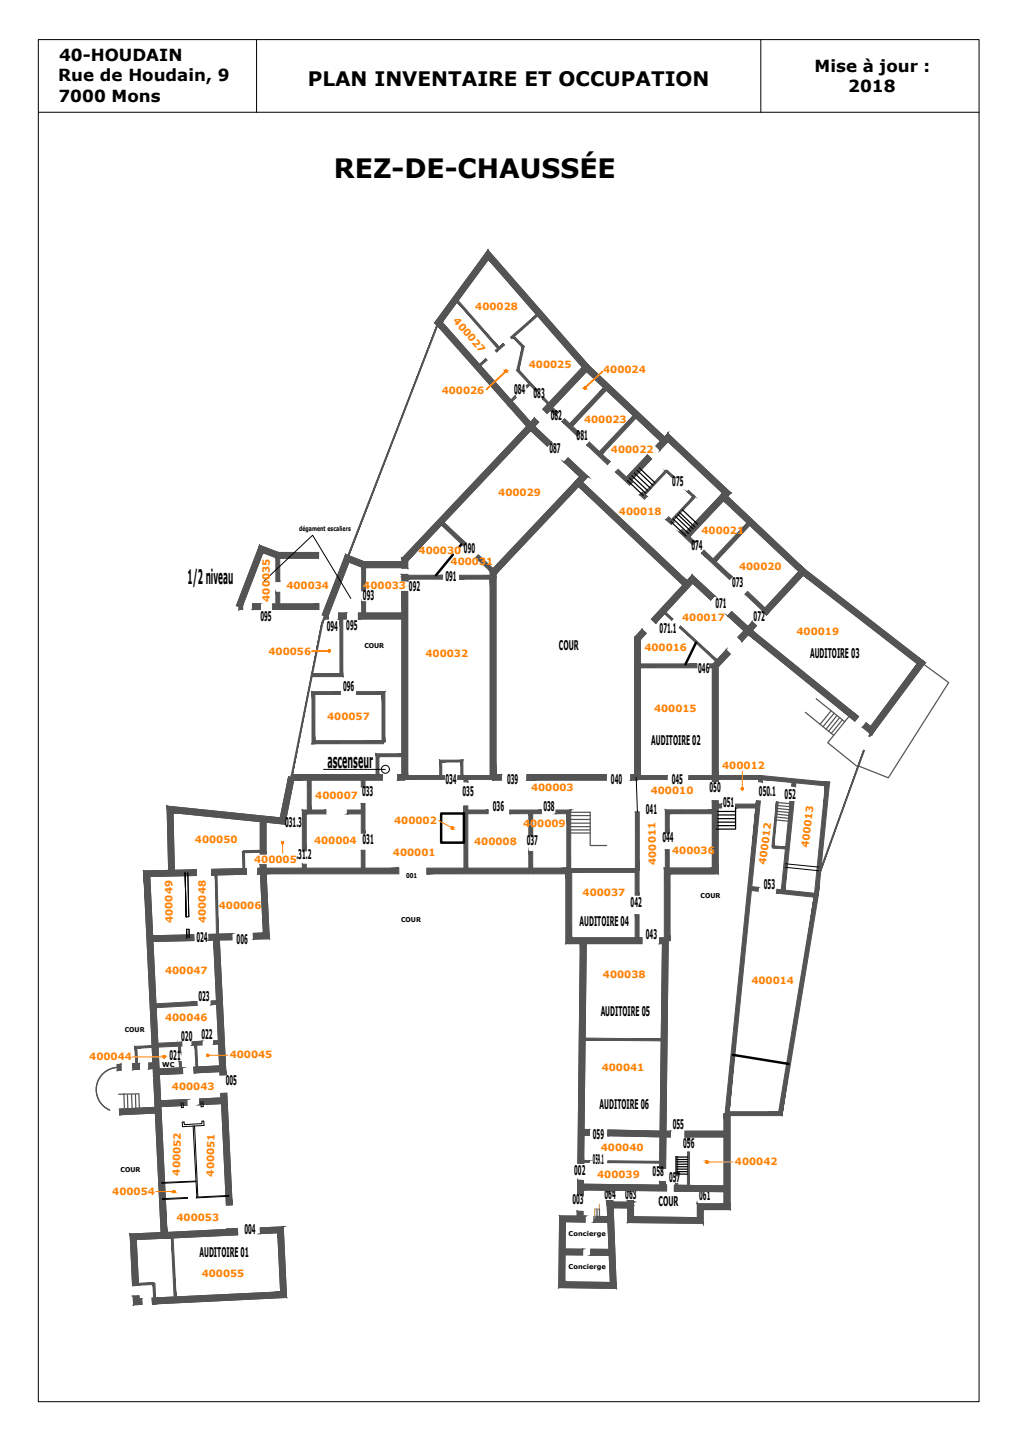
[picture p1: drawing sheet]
<svg xmlns="http://www.w3.org/2000/svg" width="210mm" height="297mm" viewBox="0 0 210 297" stroke-linecap="round" stroke-linejoin="round" font-family="sans-serif">
<!-- layer: MURS -->
<g fill="#545454" stroke="#545454" stroke-width=".21">
<path d="M41.2 227.9l5.1-.3-.1-1.2zM41.1 226.7l5.1-.3-5 1.5z"/>
<path d="M32.6 228.3l6-.3-.1-1.2zM32.5 227.1l6-.3-5.9 1.5z"/>
<path d="M34.4 166.3l.4 13.8h1.2zM34.4 166.3l1.3 1.3 .3 12.5zM34.4 166.3l1.3 1.3 22.1 1.1zM35.7 167.6l22.1 1.1 .9 1.3zM59.5 160.2l-1.7 8.5 .9 1.3zM59.5 160.2l1.1 .3-1.9 9.5z"/>
<path d="M119.7 99.1l-.8 .8 23.2 20.3zM118.9 99.9l23.2 20.3-.8 .9z"/>
<path d="M71.3 114.4l-4.9 12.4 1.1 .5zM71.3 114.4l.7 1.6-4.5 11.3zM71.3 114.4l.7 1.6 3.1-.1zM72 116l3.1-.1-.2 1.2zM75.1 115.9l-.2 1.2 8.5-1.2zM74.9 117.1l8.5-1.2v1.2z"/>
<path d="M89.6 66.5l19.4 21.8 .8-.7zM89.6 66.5h1.6l18.6 21.1zM100.6 51.6l-11 14.9h1.6zM100.6 51.6l.1 1.9-9.5 13zM100.6 51.6l.1 1.9 20.7 21.9zM100.7 53.5l20.7 21.9-.9 .8zM120.5 76.2l16.9 14.4-16-15.2zM120.5 76.2l16.9 14.4-.8 .8z"/>
<path d="M133.5 93.9l-4.6 4.8 .9 .8zM133.5 93.9l.9 .8-4.6 4.8z"/>
<path d="M137.7 89.4l-2.5 2.6 .9 .8zM137.7 89.4v1.7l-1.6 1.7zM137.7 89.4v1.7l13 10.6zM137.7 91.1l13 10.6h-1.7zM149 101.7l-7.1 9.3 8.8-9.3zM149 101.7l-7.1 9.3-.9-.8z"/>
<path d="M41.2 227.9l5.1-.3-.1-1.2zM41.1 226.7l5.1-.3-5 1.5z"/>
<path d="M32.6 228.3l6-.3-.1-1.2zM32.5 227.1l6-.3-5.9 1.5z"/>
<path d="M34.4 166.3l.4 13.8h1.2zM34.4 166.3l1.3 1.3 .3 12.5zM34.4 166.3l1.3 1.3 22.1 1.1zM35.7 167.6l22.1 1.1 .9 1.3zM59.5 160.2l-1.7 8.5 .9 1.3zM59.5 160.2l1.1 .3-1.9 9.5z"/>
<path d="M119.7 99.1l-.8 .8 23.2 20.3zM118.9 99.9l23.2 20.3-.8 .9z"/>
<path d="M71.3 114.4l-4.9 12.4 1.1 .5zM71.3 114.4l.7 1.6-4.5 11.3zM71.3 114.4l.7 1.6 3.1-.1zM72 116l3.1-.1-.2 1.2zM75.1 115.9l-.2 1.2 8.5-1.2zM74.9 117.1l8.5-1.2v1.2z"/>
<path d="M89.6 66.5l19.4 21.8 .8-.7zM89.6 66.5h1.6l18.6 21.1zM100.6 51.6l-11 14.9h1.6zM100.6 51.6l.1 1.9-9.5 13zM100.6 51.6l.1 1.9 20.7 21.9zM100.7 53.5l20.7 21.9-.9 .8zM120.5 76.2l16.9 14.4-16-15.2zM120.5 76.2l16.9 14.4-.8 .8z"/>
<path d="M133.5 93.9l-4.6 4.8 .9 .8zM133.5 93.9l.9 .8-4.6 4.8z"/>
<path d="M137.7 89.4l-2.5 2.6 .9 .8zM137.7 89.4v1.7l-1.6 1.7zM137.7 89.4v1.7l13 10.6zM137.7 91.1l13 10.6h-1.7zM149 101.7l-7.1 9.3 8.8-9.3zM149 101.7l-7.1 9.3-.9-.8z"/>
<path d="M101.1 119.1v41.3h1.2zM101.1 119.1h1.2v41.3z"/>
<path d="M130.9 137.4l1.2 23v-23zM130.9 137.4l1.2 23h-1.2z"/>
<path d="M101.1 119.1v41.3h1.2zM101.1 119.1h1.2v41.3z"/>
<path d="M130.9 137.4l1.2 23v-23zM130.9 137.4l1.2 23h-1.2z"/>
<path d="M137.6 179.1v1.2l9.9-1.2zM137.6 180.3l9.9-1.2v1.2z"/>
<path d="M117.3 180h14.1v-.8zM117.3 179.2h14.1l-14.1 .8z"/>
<path d="M131 167.5v12.1h.8zM131 167.5h.8v12.1z"/>
<path d="M63.4 160.2v7.2h.8zM63.4 160.2h.8v7.2z"/>
<path d="M124.9 79.5l-7.9 8.3 .6 .6zM124.9 79.5l.6 .6-7.9 8.3z"/>
<path d="M131 85.3l-7.7 8.1 .6 .5zM131 85.3l.6 .5-7.7 8.1z"/>
<path d="M154.5 107.4l-7.7 8.1 .6 .5zM154.5 107.4l.5 .6-7.6 8z"/>
<path d="M120 214.1v.4l16.9-.2zM120 214.5l16.9-.2v.4z"/>
<path d="M35.3 254.8l1.1 13.3-.7-13.3zM35.3 254.8l1.1 13.3h-.5z"/>
<path d="M27.9 264.8v.3l3.8-.6zM27.9 265.1l3.8-.6v.5z"/>
<path d="M31.5 264.8l.2 3.6h.4zM31.5 264.8h.4l.2 3.6z"/>
<path d="M40.2 215.2l.2 5.5h.4zM40.2 215.2h.3l.3 5.5z"/>
<path d="M44.4 179.9l.2 13.4h.5zM44.4 179.9h.3l.4 13.4z"/>
<path d="M50 175.7l.1 4h.4zM50 175.7h.4l.1 4z"/>
<path d="M50.2 175.9l4.1-.1v-.4zM50.2 175.5l4.1-.1-4.1 .5z"/>
<path d="M95 157.2v3h.4zM95 157.2l.4-.4v3.4zM91.1 157.2h3.9l.4-.4zM90.7 156.8h4.7l-4.3 .4zM90.7 156.8l.4 3.4v-3zM90.7 156.8l.4 3.4h-.4z"/>
<path d="M93.8 61.8l9.2 10-8.9-10.2zM93.8 61.8l9.2 10-.3 .3z"/>
<path d="M137.3 97l-4.9 5.1 .3 .3zM137.3 97l.3 .2-4.9 5.2z"/>
<path d="M143 102.4l-4.8 5 .3 .3zM143 102.4l.3 .3-4.8 5z"/>
<path d="M159.3 174.9l3 .3 .1-.4zM159.4 174.5l3 .3-3.1 .1z"/>
<path d="M160.1 165.4l-.6 9.3 1-9.3zM160.1 165.4l-.6 9.3h-.3z"/>
<path d="M139.3 244.1v.7h.4zM139.3 244.1h.4v.7z"/>
<path d="M139.3 238.6v4h.4zM139.3 238.6h.4v4z"/>
<path d="M54.3 179.1v1.2l27.9-1.2zM54.3 180.3l27.9-1.2v1.2z"/>
<path d="M88 179.1v1.2l29.3-1.2zM88 180.3l29.3-1.2v1.2z"/>
<path d="M83.5 160v.8l8.1-.8zM83.5 160.8l8.1-.8v.8z"/>
<path d="M94.4 160v.8l7.3-.8zM94.4 160.8l7.3-.8v.8z"/>
<path d="M95.7 166.2v13.5h.8zM95.7 166.2h.8v13.5z"/>
<path d="M95.7 160.4v.9h.8zM95.7 160.4h.8v.9z"/>
<path d="M101.7 159.8v1.2l1.7-1.2zM101.7 161l1.7-1.2v1.2z"/>
<path d="M108.6 159.8v1.2l16.4-1.2zM108.6 161l16.4-1.2v1.2z"/>
<path d="M130 159.8v1.2l1.5-1.2zM130 161l1.5-1.2v1.2z"/>
<path d="M96 167.9h4.7v-.8zM96 167.1h4.7l-4.7 .8z"/>
<path d="M116.9 167.9v11.7h.8zM116.9 167.9l.8-.8v12.5zM114.6 167.9h2.3l.8-.8zM114.6 167.1h3.1l-3.1 .8z"/>
<path d="M105.1 167.9h6.5v-.8zM105.1 167.1h6.5l-6.5 .8z"/>
<path d="M109 175.6v4h.8zM109 175.6h.8v4z"/>
<path d="M109 167.5v4.9h.8zM109 167.5h.8v4.9z"/>
<path d="M74.5 160.4v1.9h.8zM74.5 160.4h.8v1.9z"/>
<path d="M74.5 175.4v4.3h.8zM74.5 175.4h.8v4.3z"/>
<path d="M74.5 165.7v6.2h.8zM74.5 165.7h.8v6.2z"/>
<path d="M71.6 167.9h3.1v-.8zM71.6 167.1h3.1l-3.1 .8z"/>
<path d="M63.1 167.9h4.1v-.8zM62.3 167.1h4.9l-4.1 .8zM62.3 167.1l.8 8.4v-7.6zM62.3 167.1l.8 8.4h-.8z"/>
<path d="M62.3 178.3l.8 1.4v-1.4zM62.3 178.3l.8 1.4h-.8z"/>
<path d="M53.7 169l1.1 7.1v-7.1zM53.7 169l1.1 7.1h-1.1z"/>
<path d="M53.7 178.4l1.1 1.3v-1.3zM53.7 178.4l1.1 1.3h-1.1z"/>
<path d="M53.7 169l1.1 7.1v-7.1zM53.7 169l1.1 7.1h-1.1z"/>
<path d="M53.7 178.4l1.1 1.3v-1.3zM53.7 178.4l1.1 1.3h-1.1z"/>
<path d="M54.3 179.1l-1.1 1.2h1.1zM53.2 179.1h1.1l-1.1 1.2z"/>
<path d="M54.3 179.1l-1.1 1.2h1.1zM53.2 179.1h1.1l-1.1 1.2z"/>
<path d="M53.7 179.7l1.8 13.9-.7-14zM53.7 179.7l1.8 13.9-1.2-1.2zM52.3 193.7l3.2-.1-1.2-1.2zM52.2 192.5l2.1-.1-2 1.3z"/>
<path d="M53.7 179.7l1.8 13.9-.7-14zM53.7 179.7l1.8 13.9-1.2-1.2zM52.3 193.7l3.2-.1-1.2-1.2zM52.2 192.5l2.1-.1-2 1.3z"/>
<path d="M43.1 193.9l4.7-.1v-1.2zM43.1 192.7l4.7-.1-4.7 1.3z"/>
<path d="M30.6 194.2l9.4-.2-.1-1.2zM30.6 193l9.3-.2-9.3 1.4z"/>
<path d="M43.1 193.9l4.7-.1v-1.2zM43.1 192.7l4.7-.1-4.7 1.3z"/>
<path d="M30.6 194.2l9.4-.2-.1-1.2zM30.6 193l9.3-.2-9.3 1.4z"/>
<path d="M31.6 207.1v.8l9-1.3zM31.6 207.9l9-1.3 .1 .8z"/>
<path d="M43.5 206.5v.8l1.7-.9zM43.5 207.3l1.7-.9v.7z"/>
<path d="M131 188.7v5.4h.8zM131 188.7h.8v5.4z"/>
<path d="M131 179.6v5.1h.8zM131 179.6h.8v5.1z"/>
<path d="M136 194.6h1.6v-1.1zM136 193.5h1.6l-1.6 1.1z"/>
<path d="M136 194.6h1.6v-1.1zM136 193.5h1.6l-1.6 1.1z"/>
<path d="M117.3 194.6h15.1v-1.1zM117.3 193.5h15.1l-15.1 1.1z"/>
<path d="M137.2 175.3v4.4h.8zM137.2 175.3h.8v4.4z"/>
<path d="M137.2 167v4.9h.8zM137.2 167l.8 .9v4zM137.2 167l.8 .9 9.5-.9zM138 167.9l9.5-.9v.9z"/>
<path d="M131.5 160v.8l6.1-.8zM131.5 160.8l6.1-.8v.8z"/>
<path d="M142 160v.8l14.9-.8zM142 160.8l14.9-.8v.8z"/>
<path d="M146.9 137.4v23.8h1.2zM146.9 137.4h1.2v23.8z"/>
<path d="M146.9 165.2v14.5h1.2zM146.9 165.2h1.2v14.5z"/>
<path d="M146.9 137.4v23.8h1.2zM146.9 137.4h1.2v23.8z"/>
<path d="M147.5 165.9v.8l1.3-.8zM147.5 166.7l1.3-.8v.8z"/>
<path d="M151.7 165.9v.8l4.5-.8zM151.7 166.7l4.5-.8v.8z"/>
<path d="M156.9 160l-.1 .8 14.3 .6zM156.8 160.8l14.3 .6-.9 .7zM170.2 162.1l-1.5 22.6 2.4-23.3zM170.2 162.1l-1.5 22.6-.8-.1zM167.9 184.6l-6.7 45.5 7.5-45.4zM167.9 184.6l-6.7 45.5-.6-.8zM149.5 230.1h11.7l-.6-.8zM149.5 230.1l.9-.8h10.2zM156 165.1l-6.5 65 .9-.8zM156 165.1l.8 .1-6.4 64.1z"/>
<path d="M156.5 160.3l-.1 .9 .8 .1zM156.5 160.3l.8 .1-.1 .9z"/>
<path d="M162.9 165.3l-1.8 18.6 .7 .1zM162.9 165.3l.8 .1-1.9 18.6z"/>
<path d="M163.4 161l-.2 1.2h.8zM163.4 161l.8 .1-.2 1.1z"/>
<path d="M154.6 182.8l-.1 .8 1.9-.6zM154.5 183.6l1.9-.6-.1 .9z"/>
<path d="M160.2 183.4l-.1 .8 8.4 .1zM160.1 184.2l8.4 .1-.1 .8z"/>
<path d="M137.3 97.2l1.6 1.1-1.3-1.3zM137.3 97.2l1.6 1.1-.3 .3z"/>
<path d="M142 101.1l-.3 .3 1.5 1zM141.7 101.4l1.5 1-.2 .3z"/>
<path d="M137.9 106.6l-.6 .6 1.6 .5zM137.3 107.2l1.6 .5-.5 .5z"/>
<path d="M132.4 101.5l-.5 .6 1.5 .3zM131.9 102.1l1.5 .3-.5 .6z"/>
<path d="M101.1 117.9v1.2h1.2zM101.1 117.9l1.2 .5v.7zM119.5 98.3l-18.4 19.6 1.2 .5zM119.5 98.3h1.7l-18.9 20.1zM116.3 95.3l3.2 3h1.7zM117.1 94.4l4.1 3.9-4.9-3z"/>
<path d="M101.1 117.9v1.2h1.2zM101.1 117.9l1.2 .5v.7zM119.5 98.3l-18.4 19.6 1.2 .5zM119.5 98.3h1.7l-18.9 20.1zM116.3 95.3l3.2 3h1.7zM117.1 94.4l4.1 3.9-4.9-3z"/>
<path d="M130.9 131.4v6h1.2zM130.9 131.4l1.2 .5v5.5zM132.4 129.8l-1.5 1.6 1.2 .5zM132.4 129.8l.9 .8-1.2 1.3z"/>
<path d="M142.7 118.6l-8.4 9.1 .9 .9zM142.7 118.6l.1 1.7-7.6 8.3zM142.7 118.6l.1 1.7 4.5 2.6zM142.8 120.3l4.5 2.6-.8 .9z"/>
<path d="M150.9 126.2l-.8 .8 5 3zM150.1 127l5 3-1.7 .1zM153.4 130.1l-.4 2.2 2.1-2.3zM153.4 130.1l-.4 2.2-.9-.9z"/>
<path d="M149.7 134.1l-1.8 3.7 2.7-2.9zM149.7 134.1l-1.8 3.7-.8-.9z"/>
<path d="M130.9 131.4v6h1.2zM130.9 131.4l1.2 .5v5.5zM132.4 129.8l-1.5 1.6 1.2 .5zM132.4 129.8l.9 .8-1.2 1.3z"/>
<path d="M142.7 118.6l-8.4 9.1 .9 .9zM142.7 118.6l.1 1.7-7.6 8.3zM142.7 118.6l.1 1.7 4.5 2.6zM142.8 120.3l4.5 2.6-.8 .9z"/>
<path d="M150.9 126.2l-.8 .8 5 3zM150.1 127l5 3-1.7 .1zM153.4 130.1l-.4 2.2 2.1-2.3zM153.4 130.1l-.4 2.2-.9-.9z"/>
<path d="M149.7 134.1l-1.8 3.7 2.7-2.9zM149.7 134.1l-1.8 3.7-.8-.9z"/>
<path d="M165.1 117.5l-7.1 9.4 8-8.6zM165.1 117.5l-7.1 9.4-.8-.9z"/>
<path d="M155.1 128.3l-.4 2.2 1.3-1.4zM155.1 128.3l-.4 2.2-.9-.8z"/>
<path d="M165.1 117.5l-7.1 9.4 8-8.6zM165.1 117.5l-7.1 9.4-.8-.9z"/>
<path d="M155.1 128.3l-.4 2.2 1.3-1.4zM155.1 128.3l-.4 2.2-.9-.8z"/>
<path d="M154.2 122l-.6 .6 4.6 3.2zM153.6 122.6l4.6 3.2-.6 .6z"/>
<path d="M140.6 109.2l-.5 .6 3.3 2zM140.1 109.8l3.3 2-.6 .6z"/>
<path d="M145.1 113.5l-.5 .6 6.4 4.9zM144.6 114.1l6.4 4.9-.6 .5z"/>
<path d="M126.9 97.4l3.5 2.1-2.9-2.7zM126.9 97.4l3.5 2.1-.6 .6z"/>
<path d="M121.5 91.2l-.5 .6 4.8 3.5zM121 91.8l4.8 3.5-.5 .5z"/>
<path d="M113.5 83.6l-.6 .6 2.1 .8zM112.9 84.2l2.1 .8-.5 .6z"/>
<path d="M116.4 86.4l-.5 .6 3.7 2.4zM115.9 87l3.7 2.4-.6 .6z"/>
<path d="M120.5 75.4l-7.7 9.9 8.6-9.1zM120.5 75.4l-7.7 9.9-.9-.9z"/>
<path d="M110.2 86.2l-.4 2.2 1.3-1.3zM110.2 86.2l-.4 2.2-.8-.9z"/>
<path d="M120.5 75.4l-7.7 9.9 8.6-9.1zM120.5 75.4l-7.7 9.9-.9-.9z"/>
<path d="M110.2 86.2l-.4 2.2 1.3-1.3zM110.2 86.2l-.4 2.2-.8-.9z"/>
<path d="M104.8 83l.3 .3 1.1-1.6zM106.2 81.7l.3 .3-1.4 1.3z"/>
<path d="M108.5 79.6l.2 .3 .5-.9zM109.2 79l.2 .3-.7 .6z"/>
<path d="M98.4 75.6l.2 .3 1.5-1.9zM100.1 74l.3 .3-1.8 1.6z"/>
<path d="M102.1 72.3l.3 .3 1.3-1.7zM103.7 70.9l.3 .3-1.6 1.4z"/>
<path d="M105.3 69.6l.2 .3 5.6-5.4zM105.5 69.9l5.6-5.4 .2 .3z"/>
<path d="M111.8 82.2l1.5 1.6 .3-.3zM111.8 82.2l.3-.2 1.5 1.5z"/>
<path d="M106.5 76.4l4 4.4 .3-.3zM106.5 76.4l.5-.1 3.8 4.2zM107.6 71.6l-1.1 4.8 .5-.1zM107.6 71.6l.5-.1-1.1 4.8zM105.6 69.5l2 2.1 .5-.1zM105.6 69.5l.3-.2 2.2 2.2z"/>
<path d="M91.1 107.4l-.5 .5 5.5 4.2zM90.6 107.9l5.5 4.2-.5 .5z"/>
<path d="M98.6 114.4l-.5 .6 3.9 2.6zM98.1 115l3.9 2.6-.6 .6z"/>
<path d="M83.5 118.7v.8l7.8-.8zM83.5 119.5l7.8-.8v.8z"/>
<path d="M94.8 118.7v.8l6.9-.8zM94.8 119.5l6.9-.8v.8z"/>
<path d="M82.9 119.1l1.2 .7v-.7zM82.9 119.1l1.2 .7h-1.2z"/>
<path d="M82.9 122l1.2 38.4v-38.4zM82.9 122l1.2 38.4h-1.2z"/>
<path d="M82.9 119.1l1.2 .7v-.7zM82.9 119.1l1.2 .7h-1.2z"/>
<path d="M82.9 122l1.2 38.4v-38.4zM82.9 122l1.2 38.4h-1.2z"/>
<path d="M109.4 88.8l3.4 3.2 .9-.8zM109.4 87.1l4.3 4.1-4.3-2.4zM109.4 87.1l-25.3 28.6 25.3-26.9zM109.4 87.1l-25.3 28.6-1.2-.5zM82.9 115.2l1.2 2v-1.5zM82.9 115.2l1.2 2h-1.2z"/>
<path d="M82.9 118.5l1.2 .6v-.6zM82.9 118.5l1.2 .6h-1.2z"/>
<path d="M109.4 88.8l3.4 3.2 .9-.8zM109.4 87.1l4.3 4.1-4.3-2.4zM109.4 87.1l-25.3 28.6 25.3-26.9zM109.4 87.1l-25.3 28.6-1.2-.5zM82.9 115.2l1.2 2v-1.5zM82.9 115.2l1.2 2h-1.2z"/>
<path d="M82.9 118.5l1.2 .6v-.6zM82.9 118.5l1.2 .6h-1.2z"/>
<path d="M74.6 124.1v2.9h.8zM74.6 124.1h.8v2.9z"/>
<path d="M74.6 116.5v5.4h.8zM74.6 116.5h.8v5.4z"/>
<path d="M73.9 127.7h9.6v-1.3zM73.9 126.4h9.6l-9.6 1.3z"/>
<path d="M73.9 127.7h9.6v-1.3zM73.9 126.4h9.6l-9.6 1.3z"/>
<path d="M131.5 136.9v.9l12.2-.9zM131.5 137.8l12.2-.9v.9z"/>
<path d="M146.3 136.9v.9l1.2-.9zM146.3 137.8l1.2-.9v.9z"/>
<path d="M140.1 129.4l7.8 7.3 .3-.3zM140.3 129.1l7.9 7.3-8.1-7z"/>
<path d="M136.6 126.2l1.9 1.8 .3-.3zM136.8 125.9l2 1.8-2.2-1.5z"/>
<path d="M119.8 233v1.2l1.7-1.2zM119.8 234.2l1.7-1.2v1.2z"/>
<path d="M119.8 233v1.2l1.7-1.2zM119.8 234.2l1.7-1.2v1.2z"/>
<path d="M119.7 194.1l.6 45.9 .6-45.9zM119.7 194.1l.6 45.9-1.1-.1z"/>
<path d="M119.7 194.1l.6 45.9 .6-45.9zM119.7 194.1l.6 45.9-1.1-.1z"/>
<path d="M119.1 243.5l1.2 2.9v-2.9zM119.1 243.5l1.2 2.9-1.2-.1z"/>
<path d="M119 249.9l1.2 1.6v-1.6zM119 249.9l1.2 1.6h-1.2z"/>
<path d="M119.1 243.5l1.2 2.9v-2.9zM119.1 243.5l1.2 2.9-1.2-.1z"/>
<path d="M119 249.9l1.2 1.6v-1.6zM119 249.9l1.2 1.6h-1.2z"/>
<path d="M125.1 244.9l1.2 .9v-.9zM125.1 244.9l1.2 .9-1.2 .1z"/>
<path d="M125.2 247.7l1.2 .8v-.8zM125.2 247.7l1.2 .8-1.2 .1z"/>
<path d="M129.4 244.9l1.2 .9v-.9zM129.4 244.9l1.2 .9h-1.2z"/>
<path d="M129.4 247.7l1.2 .9v-.9zM129.4 247.7l1.2 .9h-1.2z"/>
<path d="M125.1 244.9l1.2 .9v-.9zM125.1 244.9l1.2 .9-1.2 .1z"/>
<path d="M125.2 247.7l1.2 .8v-.8zM125.2 247.7l1.2 .8-1.2 .1z"/>
<path d="M129.4 244.9l1.2 .9v-.9zM129.4 244.9l1.2 .9h-1.2z"/>
<path d="M129.4 247.7l1.2 .9v-.9zM129.4 247.7l1.2 .9h-1.2z"/>
<path d="M136.6 194.1l.6 46.9 .6-46.9zM136.6 194.1l.6 46.9h-1.2z"/>
<path d="M136 243.8l1.2 1.3v-1.3zM136 243.8l1.2 1.3h-1.2z"/>
<path d="M136.6 194.1l.6 46.9 .6-46.9zM136.6 194.1l.6 46.9h-1.2z"/>
<path d="M136 243.8l1.2 1.3v-1.3zM136 243.8l1.2 1.3h-1.2z"/>
<path d="M125.3 233.1v1.2l11.5-1zM125.3 234.3l11.5-1v1.2zM136.8 233.3v1.2l1.4-1.2zM136.8 234.5l1.4-1.2v1.2z"/>
<path d="M141.3 233.3v1.2l8.6-1.2zM141.3 234.5l8.6-1.2v1.2z"/>
<path d="M125.3 233.1v1.2l11.5-1zM125.3 234.3l11.5-1v1.2zM136.8 233.3v1.2l1.4-1.2zM136.8 234.5l1.4-1.2v1.2z"/>
<path d="M141.3 233.3v1.2l8.6-1.2zM141.3 234.5l8.6-1.2v1.2z"/>
<path d="M141.8 233.9l.4 1.4v-1.4zM141.8 233.9l.4 1.4-.4-.1z"/>
<path d="M141.8 237.6l.3 7.6 .1-7.6zM141.8 237.6l.3 7.6-.4-.1z"/>
<path d="M33.9 255.4l15.1-.7v-1.2zM33.8 254.3l15.2-.8-15.1 1.9z"/>
<path d="M33.9 255.4l15.1-.7v-1.2zM33.8 254.3l15.2-.8-15.1 1.9z"/>
<path d="M40 221.3l6-.3-.1-1.2zM39.9 220.1l6-.3-5.9 1.5z"/>
<path d="M32.2 221.7l5.5-.3-.1-1.1zM32.2 220.5l5.4-.2-5.4 1.4z"/>
<path d="M40 221.3l6-.3-.1-1.2zM39.9 220.1l6-.3-5.9 1.5z"/>
<path d="M32.2 221.7l5.5-.3-.1-1.1zM32.2 220.5l5.4-.2-5.4 1.4z"/>
<path d="M44.1 215.4h1.4v-.8zM44 214.7l1.5-.1-1.4 .8z"/>
<path d="M39.6 215.6h2.1l-.1-.8zM39.6 214.9l2-.1-2 .8z"/>
<path d="M32 216l5.5-.2v-.8zM31.9 215.2l5.6-.2-5.5 1z"/>
<path d="M36.9 218.9l.1 1.7h.5zM36.9 218.9h.5l.1 1.7z"/>
<path d="M36.8 215.4l.1 1.7h.4zM36.8 215.4h.4l.1 1.7z"/>
<path d="M90.3 66.5l-18.6 48.7 18.8-48.7zM90.3 66.5l-18.6 48.7-.2-.1z"/>
<path d="M66.9 127l-.3 1.5 .5-1.4zM66.9 127l-.3 1.5-.2-.1zM66.4 128.4l-6.2 32 6.4-31.9zM66.4 128.4l-6.2 32h-.2z"/>
<path d="M70.1 127.1l.6 12.5v-12.5zM70.1 127.1l.6 12.5-.6-.7zM64.2 139.6h6.5l-.6-.7zM64.2 138.9h5.9l-5.9 .7z"/>
<path d="M77.5 155.5v4.6h.6zM77.5 155.5l.6 .6v4zM77.5 155.5l.6 .6 5.1-.6zM78.1 156.1l5.1-.6v.6z"/>
<path d="M60.1 159.8v1.2l18.8-1.2zM60.1 161l18.8-1.2v1.2z"/>
<path d="M82 159.8v1.2l1.5-1.2zM82 161l1.5-1.2v1.2z"/>
<path d="M64.3 153.4h14.8v-.6zM64.9 152.8h14.2l-14.8 .6zM64.3 142.7v10.7l.6-.6zM64.3 142.7l.6 .6v9.5zM64.3 142.7l.6 .6 5.3-.6zM64.9 143.3l5.3-.6v.6z"/>
<path d="M73.5 142.7v.6l5.9-.6zM73.5 143.3l5.9-.6-.6 .6zM79.4 142.7l-.6 .6 .6 9.8zM78.8 143.3l.6 9.8h-.6z"/>
<path d="M69.8 127.7h1.6v-1.3zM69.8 126.4h1.6l-1.6 1.3z"/>
<path d="M67.7 126.4l-.7 1.3h.7zM67 126.4h.7l-.7 1.3z"/>
<path d="M69.8 127.7h1.6v-1.3zM69.8 126.4h1.6l-1.6 1.3z"/>
<path d="M67.7 126.4l-.7 1.3h.7zM67 126.4h.7l-.7 1.3z"/>
<path d="M137 179.1v15h1.2zM137 179.1l1.2 1.2v13.8zM137 179.1l1.2 1.2 8.7-1.2zM138.2 180.3l8.7-1.2 1.2 1.2zM146.9 165.2v13.9l1.2 1.2zM146.9 165.2h1.2v15.1z"/>
<path d="M116.7 194.6h15.7v-1.1zM116.7 194.6l1.2-1.1h14.5zM116.7 179.7v14.9l1.2-1.1zM116.7 179.7h1.2v13.8z"/>
<path d="M43.6 180.5l7.2-.2v-1.1zM43.6 179.3l7.2-.1-7.2 1.3z"/>
<path d="M43.6 180.5l7.2-.2v-1.1zM43.6 179.3l7.2-.1-7.2 1.3z"/>
<path d="M24.9 219.5l-.7 1.3h.8zM24.2 219.6l.7-.1-.7 1.3z"/>
<path d="M24.9 219.5l-.7 1.3h.8zM24.2 219.6l.7-.1-.7 1.3z"/>
<path d="M24.7 230l7.9-.4v-1.2zM24.6 228.8l8-.4-7.9 1.6z"/>
<path d="M24.7 230l7.9-.4v-1.2zM24.6 228.8l8-.4-7.9 1.6z"/>
<path d="M30.7 220.5l1.5-.1v-1.2zM30.7 219.3l1.5-.1-1.5 1.3z"/>
<path d="M27.4 220.6h1.4l-.1-1.2zM27.3 219.4h1.4l-1.3 1.2z"/>
<path d="M30.7 220.5l1.5-.1v-1.2zM30.7 219.3l1.5-.1-1.5 1.3z"/>
<path d="M27.4 220.6h1.4l-.1-1.2zM27.3 219.4h1.4l-1.3 1.2z"/>
<path d="M27.8 215.9l.2 4.1h.4zM27.8 215.9l.4 .3 .2 3.8zM27.8 215.9l.4 .3 3.8-.6zM28.2 216.2l3.8-.6v.4z"/>
<path d="M44 193.3l2.6 28.4-1.4-28.4zM44 193.3l2.6 28.4h-1.2z"/>
<path d="M45.6 225.6l2.3 22.9-1.1-23zM45.6 225.6l2.3 22.9-1.2 .1z"/>
<path d="M46.9 253.5l1.2 .6v-.7zM46.9 253.5l1.2 .6-1.2 .1z"/>
<path d="M44 193.3l2.6 28.4-1.4-28.4zM44 193.3l2.6 28.4h-1.2z"/>
<path d="M45.6 225.6l2.3 22.9-1.1-23zM45.6 225.6l2.3 22.9-1.2 .1z"/>
<path d="M46.9 253.5l1.2 .6v-.7zM46.9 253.5l1.2 .6-1.2 .1z"/>
<path d="M30.9 180.8l9.6-.2v-1.2zM29.6 179.7l10.9-.3-9.6 1.4zM29.6 179.7l4.9 75.7-3.6-74.6zM29.6 179.7l4.9 75.7-1.3-1.1zM28.1 255.7l6.4-.3-1.3-1.1zM26.8 254.6l6.4-.3-5.1 1.4zM26.8 254.6l1.8 10.5-.5-9.4zM26.8 254.6l1.8 10.5-1.3 .1z"/>
<path d="M30.9 180.8l9.6-.2v-1.2zM29.6 179.7l10.9-.3-9.6 1.4zM29.6 179.7l4.9 75.7-3.6-74.6zM29.6 179.7l4.9 75.7-1.3-1.1zM28.1 255.7l6.4-.3-1.3-1.1zM26.8 254.6l6.4-.3-5.1 1.4zM26.8 254.6l1.8 10.5-.5-9.4zM26.8 254.6l1.8 10.5-1.3 .1z"/>
<path d="M27.5 267.4l1.2 .5-.1-.6zM27.5 267.4l1.2 .5-1.2 1.3zM28.7 267.9l-1.2 1.3 1.7-1.3zM27.5 269.2l1.7-1.3 .1 1.2z"/>
<path d="M31.4 267.8v1.2l26.5-2.5zM31.4 269l26.5-2.5 1.2 1.1zM57.3 254.3l.6 12.2 1.2 1.1zM58.4 253.1l.7 14.5-1.8-13.3zM53.7 254.5l3.6-.2 1.1-1.2zM53.7 253.3l4.7-.2-4.7 1.4z"/>
<path d="M27.5 267.4l1.2 .5-.1-.6zM27.5 267.4l1.2 .5-1.2 1.3zM28.7 267.9l-1.2 1.3 1.7-1.3zM27.5 269.2l1.7-1.3 .1 1.2z"/>
<path d="M31.4 267.8v1.2l26.5-2.5zM31.4 269l26.5-2.5 1.2 1.1zM57.3 254.3l.6 12.2 1.2 1.1zM58.4 253.1l.7 14.5-1.8-13.3zM53.7 254.5l3.6-.2 1.1-1.2zM53.7 253.3l4.7-.2-4.7 1.4z"/>
<path d="M149.3 229.7l1.2 19.8v-19.8zM149.3 229.7l1.2 19.8-1.2-1.2zM145 249.5h5.5l-1.2-1.2zM143.8 248.3h5.5l-4.3 1.2zM143.8 248.3l1.2 4v-2.8zM143.8 248.3l1.2 4-1.2-1.1zM129.4 252.2l15.6 .1-1.2-1.1zM129.4 252.2l1.2-1.2 13.2 .2zM129.4 249.2v3l1.2-1.2zM129.4 249.2l1.2-1.2v3zM126.4 249.1l3 .1 1.2-1.2zM125.2 247.9l5.4 .1-4.2 1.1zM125.2 247.9l1.9 17.9-.7-16.7zM125.2 247.9l1.9 17.9-1.3-1.3zM115.2 265.6l11.9 .2-1.3-1.3zM115.2 265.6l1.2-1.2 9.4 .1zM115.4 250.8l-.2 14.8 1.2-1.2zM115.4 250.8l1.2 1.2-.2 12.4zM115.4 250.8l1.2 1.2 4-1.1zM116.6 252l4-1.1v1.2z"/>
<path d="M122.5 250.9v1.2l3.4-1.1zM122.5 252.1l3.4-1.1v1.1z"/>
<path d="M149.3 229.7l1.2 19.8v-19.8zM149.3 229.7l1.2 19.8-1.2-1.2zM145 249.5h5.5l-1.2-1.2zM143.8 248.3h5.5l-4.3 1.2zM143.8 248.3l1.2 4v-2.8zM143.8 248.3l1.2 4-1.2-1.1zM129.4 252.2l15.6 .1-1.2-1.1zM129.4 252.2l1.2-1.2 13.2 .2zM129.4 249.2v3l1.2-1.2zM129.4 249.2l1.2-1.2v3zM126.4 249.1l3 .1 1.2-1.2zM125.2 247.9l5.4 .1-4.2 1.1zM125.2 247.9l1.9 17.9-.7-16.7zM125.2 247.9l1.9 17.9-1.3-1.3zM115.2 265.6l11.9 .2-1.3-1.3zM115.2 265.6l1.2-1.2 9.4 .1zM115.4 250.8l-.2 14.8 1.2-1.2zM115.4 250.8l1.2 1.2-.2 12.4zM115.4 250.8l1.2 1.2 4-1.1zM116.6 252l4-1.1v1.2z"/>
<path d="M122.5 250.9v1.2l3.4-1.1zM122.5 252.1l3.4-1.1v1.1z"/>
<path d="M115.9 257.6v1.2l4.2-1.1zM115.9 258.8l4.2-1.1v1.2z"/>
<path d="M121.8 257.7v1.2l4.4-1.2zM121.8 258.9l4.4-1.2v1.3z"/>
<path d="M115.9 257.6v1.2l4.2-1.1zM115.9 258.8l4.2-1.1v1.2z"/>
<path d="M121.8 257.7v1.2l4.4-1.2zM121.8 258.9l4.4-1.2v1.3z"/>
<path d="M119.7 244.3v1.1l17.7-.9zM119.7 245.4l17.7-.9v1.2z"/>
<path d="M139.1 244.5v1.2l10.8-1.1zM139.1 245.7l10.8-1.1v1.2z"/>
<path d="M119.7 244.3v1.1l17.7-.9zM119.7 245.4l17.7-.9v1.2z"/>
<path d="M139.1 244.5v1.2l10.8-1.1zM139.1 245.7l10.8-1.1v1.2z"/>
<path d="M154.6 129.6l-.7 1 23.1 17.2zM153.9 130.6l23.1 17.2-.7 1z"/>
<path d="M178.6 149.1l-.7 .9 1.6-.1zM177.9 150l1.6-.1 .2 1.7zM189.1 136.9l-9.6 13 .2 1.7zM189.1 136.9l1.7-.2-11.1 14.9zM165.2 118.3l23.9 18.6 1.7-.2zM165.9 117.4l24.9 19.3-25.6-18.4zM148.7 102.9l16.5 15.4 .7-.9zM149.6 102l16.3 15.4-17.2-14.5z"/>
<path d="M154.6 129.6l-.7 1 23.1 17.2zM153.9 130.6l23.1 17.2-.7 1z"/>
<path d="M178.6 149.1l-.7 .9 1.6-.1zM177.9 150l1.6-.1 .2 1.7zM189.1 136.9l-9.6 13 .2 1.7zM189.1 136.9l1.7-.2-11.1 14.9zM165.2 118.3l23.9 18.6 1.7-.2zM165.9 117.4l24.9 19.3-25.6-18.4zM148.7 102.9l16.5 15.4 .7-.9zM149.6 102l16.3 15.4-17.2-14.5z"/>
<path d="M179.6 150.7l-.3 1.2 .4-1.2zM179.6 150.7l-.3 1.2-.2-.1z"/>
<path d="M178.1 154.7l-9.5 26.7 9.7-26.6zM178.1 154.7l-9.5 26.7-.2-.1z"/>
<path d="M119.7 239.4v.4l1.8-.4zM119.7 239.8l1.8-.4v.4z"/>
<path d="M125.3 239.4v.4l11.3-.2zM125.3 239.8l11.3-.2v.3z"/>
<path d="M53.5 112.5l-4.7 12.4 1.1 .4zM53.5 112.5l.7 1.5-4.3 11.3zM53.5 112.5l.7 1.5h3.2zM54.2 114h3.2l-.2 1.1zM57.4 114l-.2 1.1 8.5-1.1zM57.2 115.1l8.5-1.1v1.1z"/>
<path d="M53.5 112.5l-4.7 12.4 1.1 .4zM53.5 112.5l.7 1.5-4.3 11.3zM53.5 112.5l.7 1.5h3.2zM54.2 114h3.2l-.2 1.1zM57.4 114l-.2 1.1 8.5-1.1zM57.2 115.1l8.5-1.1v1.1z"/>
<path d="M56.9 122.2v2.9h.8zM56.9 122.2h.8v2.9z"/>
<path d="M56.9 114.6v5.4h.8zM56.9 114.6h.8v5.4z"/>
<path d="M56.2 125.7h9.6v-1.2zM56.2 124.5h9.6l-9.6 1.2z"/>
<path d="M52.1 125.7h1.6v-1.2zM52.1 124.5h1.6l-1.6 1.2z"/>
<path d="M50 124.5l-.7 1.2h.7zM49.3 124.5h.7l-.7 1.2z"/>
<path d="M52.1 125.7h1.6v-1.2zM52.1 124.5h1.6l-1.6 1.2z"/>
<path d="M50 124.5l-.7 1.2h.7zM49.3 124.5h.7l-.7 1.2z"/>
</g>
<g fill="none" stroke="#545454" stroke-width=".25">
<path d="M190 136.7l5.6 4.1-12.4 19.6-6.2-2.4M166.1 146.9l5.8 4.8M168.3 144.1l5.9 4.8M171.4 146.6l-2.3 2.8M172 147.1l-2.3 2.8M172.6 147.6l-2.3 2.8M173.1 148l-2.3 2.8M173.7 148.5l-2.3 2.8M175.5 147.2l-4.8 6 5.9 4.8M117.3 167.6h4.4v6.8h3.4M117.3 168.2h4.4M117.3 169h4.4"/>
<path d="M117.3 169.8h4.4M117.3 170.5h4.4M117.3 171.2h4.4M117.3 171.8h4.4M159.9 169.1l2.9 .3M160 168.5l2.8 .3M160 167.9l2.9 .3M160.1 167.3l2.9 .3M160.2 166.8l2.8 .2M160.2 166.2l2.9 .2M160.3 165.5l2.8 .3M24.2 220.2a4.6 4.6 0 0 0-4.3 3.7 4.6 4.6 0 0 0 2.7 5.1"/>
<path d="M25.6 225.6v2.9M26.3 225.8l.1 3M27.1 225.8l.1 2.9M27.9 225.8l.1 2.9M28.6 225.6l-4.1 .1M28.6 225.7l.1 3M123.1 249.5v1.5M123.6 249.4v2"/>
</g>
<g fill="none" stroke="#000" stroke-width=".25">
<path d="M129.4 99.1l3.2 3.1M129.8 98.6l3.3 3.1M130.3 98.1l3.2 3.1M130.8 97.6l3.3 3.1M131.3 97l3.3 3.1M131.8 96.5l3.3 3.1M138.3 107.6l3.2 3M138.8 107.1l3.2 3M139.3 106.6l3.1 3M139.7 106.1l3.2 3M140.1 105.7l3.2 3M140.7 105.1l3.1 3"/>
<path d="M147.9 170.3h3.8M147.9 169.6h3.8M147.9 168.9h3.8M147.9 168.1h3.8M147.9 167.4h3.8M151.7 166.6v4.4h-4M139.5 238.7h2.3M139.5 239.2h2.3M139.5 239.6h2.3M139.5 240.2h2.3M139.5 240.7h2.3M139.5 241.2h2.3"/>
<path d="M139.5 241.7h2.3M139.5 242.2h2.3"/>
</g>
<path d="M123.6 248.4v1h-1v1.8" fill="none" stroke="#b8a15c" stroke-width=".25"/>
<!-- layer: Annotations_Inventaire -->
<g fill="none" stroke="#000" stroke-width=".21">
<path d="M54.5 119.8l10-9.4 7.8 13M66.7 158.7h12.7M131.2 160.4l.2 7.1M162 178.9l6.8 .7M162 178.2l6.8 .7M38.2 180l.2 9.1h.5l-.2-9.1M39 193.4v-1.7h-.5v1.8M37.3 227.5l.1 1h.4l-.1-1M37.6 231.5l.4-.1v.6l3.6-.2v-.5h.4l.1 .9-4.5 .2zM39.8 232.3l.8 14.6 6.6-.3M40.1 232.3l.7 14.6M41.4 227.2l.1 1.1h.4v-1.1"/>
<path d="M33.5 247.3l5.1-.3v.2l-5.1 .2M40.4 243.8l-7.1 .3M40.4 243.6l-7.1 .3M47.1 246.8l-6.6 .3 .1-.2"/>
<circle cx="79.5" cy="158.7" r=".83"/>
</g>
<path d="M93.4 114.4l-3.5 4.3M95.1 112.3l-.3 .4M143.5 132.6l-2.2 4.4M91 167.8h4.7v6h-4.7zM151.1 217.6l11.5 1.9" fill="none" stroke="#000" stroke-width=".51"/>
<path d="M104.3 76.6l-4 3.7M124.2 76.7l-3.6 3.3M67.9 134.3h-3.6" fill="none" stroke="#ff7f00" stroke-width=".38"/>
<g fill="#ff7f00" stroke="#ff7f00" stroke-width=".21">
<path d="M93.2 170.6h.2z"/>
<path d="M93.2 171h.2z"/>
<path d="M58.2 173.7h.1z"/>
<path d="M58.1 173.9h.3z"/>
<path d="M58.2 174h.2z"/>
<path d="M153 162.5h.1z"/>
<path d="M152.9 162.8h.3z"/>
<path d="M152.9 162.9h.2z"/>
<path d="M120.5 79.9h.2z"/>
<path d="M120.5 80.2h.2z"/>
<path d="M120.6 80.2h.1z"/>
<path d="M104.3 76.4h.1z"/>
<path d="M67.8 134.1h.2z"/>
<path d="M67.7 134.4h.4z"/>
<path d="M67.8 134.4h.3z"/>
<path d="M67.8 134.5h.2z"/>
<path d="M145.7 239.5h.1z"/>
<path d="M145.6 239.6h.3z"/>
<path d="M145.5 239.7h.5z"/>
<path d="M145.5 239.8h.4z"/>
<path d="M33.8 217.8h.1z"/>
<path d="M42.7 217.6h.3z"/>
<path d="M42.8 217.9h.1z"/>
<path d="M35.8 245.7h.2z"/>
<path d="M35.8 246h.1z"/>
<path d="M93.2 170.6h.2zM93.2 170.6h.2zM93.2 170.6h.2zM93.2 170.6h.2z"/>
<path d="M93.2 170.6h.2zM93.2 170.6h.2zM93.2 170.6h.2zM93.2 170.6h.2z"/>
<path d="M93.2 170.6l.3 .1zM93.2 170.6l.3 .1zM93.2 170.7h.3zM93.2 170.7h.3zM93.2 170.7h.3zM93.2 170.7h.3z"/>
<path d="M93.2 170.7h.3zM93.2 170.7h.3z"/>
<path d="M93.2 170.7h.3zM93.1 170.7h.4zM93.1 170.7h.4zM93.1 170.7h.4z"/>
<path d="M93.1 170.7l.4 .1zM93.1 170.7l.4 .1zM93.1 170.8h.4zM93.1 170.8h.4z"/>
<path d="M93.1 170.8h.4zM93.1 170.8h.4zM93.1 170.8h.4zM93.1 170.8h.4z"/>
<path d="M93.1 170.8l.4 .1zM93.1 170.8l.4 .1zM93.1 170.9h.4zM93.1 170.9h.4zM93.1 170.9h.4zM93.1 170.9h.4z"/>
<path d="M93.1 170.9h.4zM93.1 170.9h.4zM93.1 170.9h.4zM93.1 170.9h.4z"/>
<path d="M93.1 170.9h.4zM93.1 170.9h.4zM93.2 170.9h.3zM93.2 170.9h.3zM93.2 170.9h.3zM93.2 170.9h.3z"/>
<path d="M93.2 170.9l.3 .1zM93.2 170.9l.3 .1z"/>
<path d="M93.2 171h.3zM93.2 171h.2zM93.2 171h.2zM93.2 171h.2z"/>
<path d="M93.2 171h.2zM93.2 171h.2z"/>
<path d="M93.2 171h.2zM93.2 171h.2zM93.2 171h.2zM93.2 171h.2z"/>
<path d="M58.2 173.7h.2zM58.2 173.7h.2z"/>
<path d="M58.2 173.7h.2zM58.2 173.7h.2z"/>
<path d="M58.2 173.7h.2zM58.2 173.7h.2z"/>
<path d="M58.2 173.7h.2zM58.1 173.7h.3zM58.1 173.7h.3zM58.1 173.7h.3z"/>
<path d="M58.1 173.7h.3zM58.1 173.7h.3z"/>
<path d="M58.1 173.7h.3zM58.1 173.7h.3z"/>
<path d="M58.1 173.7h.3zM58.1 173.7h.3z"/>
<path d="M58.1 173.7l.3 .1zM58.1 173.7l.3 .1zM58.1 173.8h.3zM58.1 173.8h.3z"/>
<path d="M58.1 173.8h.3zM58.1 173.8h.3zM58.1 173.8h.3zM58.1 173.8h.3zM58.1 173.8h.3zM58.1 173.8h.3z"/>
<path d="M58.1 173.8l.3 .1zM58.1 173.8l.3 .1zM58.1 173.9h.3zM58.1 173.9h.3z"/>
<path d="M58.1 173.9h.3zM58.1 173.9h.3zM58.1 173.9h.3zM58.1 173.9h.3z"/>
<path d="M58.1 173.9h.3zM58.1 173.9h.3zM58.1 173.9h.3z"/>
<path d="M58.1 173.9h.3zM58.1 173.9h.3z"/>
<path d="M58.1 173.9l.3 .1zM58.1 173.9l.3 .1zM58.1 174h.3zM58.1 174h.3z"/>
<path d="M58.1 174h.3zM58.1 174h.3z"/>
<path d="M58.2 174h.2zM58.2 174h.2zM58.2 174h.2z"/>
<path d="M58.2 174h.1zM58.2 174h.2z"/>
<path d="M58.2 174h.1zM58.2 174h.1z"/>
<path d="M153 162.5h.1zM153 162.5h.1z"/>
<path d="M153 162.5h.1zM152.9 162.5h.2z"/>
<path d="M152.9 162.5l.2 .1zM152.9 162.5l.2 .1z"/>
<path d="M152.9 162.6h.3zM152.9 162.6h.3zM152.9 162.6h.3zM152.9 162.6h.3z"/>
<path d="M152.9 162.6h.3zM152.9 162.6h.3z"/>
<path d="M152.9 162.6h.3zM152.9 162.6h.3z"/>
<path d="M152.9 162.6h.3zM152.9 162.6h.3z"/>
<path d="M152.9 162.6h.3zM152.9 162.6h.3zM152.9 162.6h.3zM152.9 162.6h.3z"/>
<path d="M152.9 162.6l.3 .1zM152.9 162.6l.3 .1zM152.9 162.7h.3zM152.9 162.7h.3zM152.9 162.7h.3zM152.9 162.7h.3z"/>
<path d="M152.9 162.7h.3zM152.9 162.7h.3zM152.9 162.7h.3zM152.9 162.7h.3z"/>
<path d="M152.9 162.7l.3 .1zM152.9 162.7l.3 .1zM152.9 162.8h.3zM152.9 162.8h.3z"/>
<path d="M152.9 162.8h.3zM152.9 162.8h.3zM152.9 162.8h.3z"/>
<path d="M152.9 162.8h.3zM152.9 162.8h.3z"/>
<path d="M152.9 162.8l.3 .1zM152.9 162.8l.3 .1zM152.9 162.9h.3zM152.9 162.9h.3z"/>
<path d="M152.9 162.9h.3zM152.9 162.9h.2z"/>
<path d="M152.9 162.9h.2zM152.9 162.9h.2zM152.9 162.9h.2z"/>
<path d="M153 162.9h.1zM153 162.9h.1z"/>
<path d="M153 162.9h.1zM153 162.9h.1z"/>
<path d="M120.6 79.8h.1zM120.6 79.8h.1z"/>
<path d="M120.6 79.8h.1zM120.5 79.8h.2z"/>
<path d="M120.5 79.8h.2zM120.5 79.8h.2z"/>
<path d="M120.5 79.8l.2 .1zM120.5 79.8l.2 .1zM120.5 79.9h.2z"/>
<path d="M120.5 79.9h.3zM120.5 79.9h.3zM120.5 79.9h.3zM120.5 79.9h.3z"/>
<path d="M120.5 79.9h.3zM120.5 79.9h.3z"/>
<path d="M120.4 79.9h.4zM120.4 79.9h.4z"/>
<path d="M120.4 79.9l.4 .1zM120.4 79.9l.4 .1zM120.4 80h.4zM120.4 80h.4z"/>
<path d="M120.4 80h.4zM120.4 80h.4zM120.4 80h.4zM120.4 80h.4zM120.4 80h.4zM120.4 80h.4z"/>
<path d="M120.4 80l.4 .1zM120.4 80l.4 .1zM120.4 80.1h.4zM120.4 80.1h.4z"/>
<path d="M120.4 80.1h.4zM120.4 80.1h.4zM120.4 80.1h.4zM120.4 80.1h.4z"/>
<path d="M120.4 80.1h.4zM120.4 80.1h.4z"/>
<path d="M120.4 80.1h.4zM120.4 80.1h.4z"/>
<path d="M120.4 80.1h.4zM120.4 80.1h.4z"/>
<path d="M120.5 80.1l.3 .1zM120.5 80.1l.3 .1z"/>
<path d="M120.5 80.2h.2zM120.5 80.2h.3z"/>
<path d="M120.5 80.2h.2zM120.5 80.2h.2zM120.5 80.2h.2zM120.5 80.2h.2z"/>
<path d="M120.5 80.2h.2zM120.5 80.2h.2zM120.5 80.2h.2z"/>
<path d="M104.3 76.4h.1zM104.3 76.4h.1zM104.2 76.4h.2z"/>
<path d="M104.3 76.4h.1zM104.2 76.4h.2zM104.2 76.4h.2z"/>
<path d="M104.2 76.4h.3zM104.2 76.4h.3z"/>
<path d="M104.2 76.4l.3 .1zM104.2 76.4l.3 .1zM104.2 76.5h.3zM104.2 76.5h.3z"/>
<path d="M104.2 76.5h.3zM104.2 76.5h.3z"/>
<path d="M104.2 76.5h.3zM104.2 76.5h.3zM104.1 76.5h.4zM104.1 76.5h.4z"/>
<path d="M104.1 76.5h.4zM104.1 76.5h.4zM104.1 76.5h.4zM104.1 76.5h.4zM104.1 76.5h.4zM104.1 76.5h.4z"/>
<path d="M104.1 76.5l.4 .1zM104.1 76.5l.4 .1zM104.1 76.6h.4zM104.1 76.6h.4z"/>
<path d="M104.1 76.6h.4zM104.1 76.6h.4zM104.1 76.6h.4zM104.1 76.6h.4z"/>
<path d="M104.1 76.6l.4 .1zM104.1 76.6l.4 .1zM104.1 76.7h.4zM104.1 76.7h.4z"/>
<path d="M104.1 76.7h.4zM104.1 76.7h.4z"/>
<path d="M104.2 76.7h.3zM104.2 76.7h.3zM104.2 76.7h.3zM104.2 76.7h.3zM104.2 76.7h.3zM104.2 76.7h.3z"/>
<path d="M104.2 76.7h.3zM104.2 76.7l.2 .1zM104.2 76.8h.2zM104.2 76.8h.2z"/>
<path d="M104.2 76.8h.2zM104.2 76.8h.2z"/>
<path d="M104.3 76.8h.1zM104.3 76.8h.1z"/>
<path d="M104.3 76.8h.1zM104.3 76.8h.1z"/>
<path d="M67.8 134.1h.2zM67.8 134.1h.2z"/>
<path d="M67.8 134.1h.2zM67.8 134.1h.2z"/>
<path d="M67.8 134.1h.2zM67.8 134.1h.2z"/>
<path d="M67.8 134.1h.3zM67.8 134.1h.3z"/>
<path d="M67.8 134.1h.3zM67.8 134.1h.3z"/>
<path d="M67.8 134.1l.3 .1zM67.8 134.1l.3 .1z"/>
<path d="M67.8 134.2h.3zM67.8 134.2h.3z"/>
<path d="M67.8 134.2h.3zM67.7 134.2h.4z"/>
<path d="M67.7 134.2h.4zM67.7 134.2h.4zM67.7 134.2h.4zM67.7 134.2h.4z"/>
<path d="M67.7 134.2h.4zM67.7 134.2h.4zM67.7 134.2h.4zM67.7 134.2h.4z"/>
<path d="M67.7 134.2l.4 .1zM67.7 134.2l.4 .1zM67.7 134.3h.4zM67.7 134.3h.4zM67.7 134.3h.4zM67.7 134.3h.4z"/>
<path d="M67.7 134.3h.4zM67.7 134.3h.4zM67.7 134.3h.4zM67.7 134.3h.4z"/>
<path d="M67.7 134.3l.4 .1zM67.7 134.3l.4 .1zM67.7 134.4h.4z"/>
<path d="M67.8 134.4h.3zM67.8 134.4h.3z"/>
<path d="M67.8 134.4h.3zM67.8 134.4h.3zM67.8 134.4h.3z"/>
<path d="M67.8 134.4h.2zM67.8 134.4h.3z"/>
<path d="M67.8 134.4l.2 .1zM67.8 134.4l.2 .1zM67.8 134.5h.2z"/>
<path d="M67.8 134.5h.2zM67.8 134.5h.2z"/>
<path d="M67.8 134.5h.2zM67.8 134.5h.2z"/>
<path d="M145.7 239.5h.1zM145.7 239.5h.1zM145.6 239.5h.2z"/>
<path d="M145.6 239.5h.3zM145.6 239.5h.3zM145.6 239.5h.3zM145.6 239.5h.3z"/>
<path d="M145.6 239.5l.3 .1zM145.6 239.5l.3 .1zM145.6 239.6h.3zM145.6 239.6h.3z"/>
<path d="M145.6 239.6h.3zM145.6 239.6h.3z"/>
<path d="M145.6 239.6h.3zM145.6 239.6h.3zM145.5 239.6h.4z"/>
<path d="M145.5 239.6h.4zM145.5 239.6h.4zM145.5 239.6h.4zM145.5 239.6h.4z"/>
<path d="M145.5 239.6l.4 .1zM145.5 239.6l.4 .1z"/>
<path d="M145.5 239.7h.5zM145.5 239.7h.5zM145.5 239.7h.4z"/>
<path d="M145.5 239.7h.4zM145.5 239.7h.4zM145.5 239.7h.4zM145.5 239.7h.4z"/>
<path d="M145.5 239.7l.4 .1zM145.5 239.7l.4 .1zM145.5 239.8h.4z"/>
<path d="M145.6 239.8h.3zM145.6 239.8h.3z"/>
<path d="M145.6 239.8h.3zM145.6 239.8h.3zM145.6 239.8h.3zM145.6 239.8h.3z"/>
<path d="M145.6 239.8l.3 .1zM145.6 239.8l.3 .1zM145.6 239.9h.3zM145.6 239.9h.3z"/>
<path d="M145.6 239.9h.2zM145.6 239.9h.3z"/>
<path d="M145.6 239.9h.2zM145.6 239.9h.2z"/>
<path d="M145.7 239.9h.1zM145.7 239.9h.1z"/>
<path d="M145.7 239.9h.1zM145.7 239.9h.1z"/>
<path d="M33.8 217.8h.2zM33.8 217.8h.2z"/>
<path d="M33.8 217.8h.2zM33.8 217.8h.2zM33.8 217.8h.2zM33.8 217.8h.2z"/>
<path d="M33.8 217.8h.2zM33.7 217.8h.3zM33.7 217.8h.3zM33.7 217.8h.3z"/>
<path d="M33.7 217.8l.3 .1zM33.7 217.8l.3 .1z"/>
<path d="M33.7 217.9h.4zM33.7 217.9h.4z"/>
<path d="M33.7 217.9h.4zM33.7 217.9h.4zM33.7 217.9h.4zM33.7 217.9h.4zM33.7 217.9h.4zM33.7 217.9h.4z"/>
<path d="M33.7 217.9l.4 .1zM33.7 217.9l.4 .1zM33.7 218h.4zM33.7 218h.4z"/>
<path d="M33.7 218h.4zM33.7 218h.4zM33.7 218h.4zM33.7 218h.4z"/>
<path d="M33.7 218l.4 .1zM33.7 218l.4 .1zM33.7 218.1h.4zM33.7 218.1h.4z"/>
<path d="M33.7 218.1h.4zM33.7 218.1h.4zM33.7 218.1h.4zM33.7 218.1h.4z"/>
<path d="M33.7 218.1h.4zM33.7 218.1h.4z"/>
<path d="M33.7 218.1h.4zM33.7 218.1h.3zM33.7 218.1h.3zM33.7 218.1h.3zM33.7 218.1h.3zM33.7 218.1h.3z"/>
<path d="M33.7 218.1h.3zM33.7 218.1l.3 .1zM33.8 218.2h.2zM33.8 218.2h.2z"/>
<path d="M33.8 218.2h.2zM33.8 218.2h.2z"/>
<path d="M33.8 218.2h.1zM33.8 218.2h.2z"/>
<path d="M33.8 218.2h.1zM33.8 218.2h.1z"/>
<path d="M42.8 217.5h.1zM42.8 217.5h.1z"/>
<path d="M42.8 217.5h.1zM42.7 217.5h.2z"/>
<path d="M42.7 217.5h.3zM42.7 217.5h.3z"/>
<path d="M42.7 217.5l.3 .1zM42.7 217.5l.3 .1zM42.7 217.6h.3z"/>
<path d="M42.7 217.6h.3zM42.7 217.6h.3z"/>
<path d="M42.7 217.6h.3zM42.7 217.6h.3zM42.7 217.6h.3z"/>
<path d="M42.7 217.6h.3zM42.7 217.6h.3z"/>
<path d="M42.7 217.6h.3zM42.7 217.6h.3zM42.7 217.6h.3zM42.7 217.6h.3z"/>
<path d="M42.7 217.6l.3 .1zM42.7 217.6l.3 .1zM42.7 217.7h.3zM42.7 217.7h.3zM42.7 217.7h.3zM42.7 217.7h.3z"/>
<path d="M42.7 217.7h.3zM42.7 217.7h.3zM42.7 217.7h.3zM42.7 217.7h.3z"/>
<path d="M42.7 217.7l.3 .1zM42.7 217.7l.3 .1zM42.7 217.8h.3zM42.7 217.8h.3z"/>
<path d="M42.7 217.8h.3zM42.7 217.8h.3z"/>
<path d="M42.7 217.8h.3zM42.7 217.8h.3z"/>
<path d="M42.7 217.8h.3zM42.7 217.8h.3z"/>
<path d="M42.7 217.8h.3zM42.7 217.8h.3z"/>
<path d="M42.7 217.8h.3zM42.7 217.8h.3z"/>
<path d="M42.7 217.8h.3zM42.7 217.8h.3z"/>
<path d="M42.7 217.8l.3 .1zM42.7 217.8l.3 .1z"/>
<path d="M42.7 217.9h.2zM42.7 217.9h.3z"/>
<path d="M42.7 217.9h.2zM42.7 217.9h.2z"/>
<path d="M35.8 245.6h.1zM35.8 245.6h.1zM35.8 245.6h.1zM35.8 245.6h.1zM35.8 245.6h.1z"/>
<path d="M35.8 245.6h.2zM35.8 245.6h.2z"/>
<path d="M35.8 245.6l.2 .1zM35.8 245.6l.2 .1zM35.7 245.7h.3z"/>
<path d="M35.7 245.7h.3zM35.7 245.7h.3zM35.7 245.7h.3zM35.7 245.7h.3z"/>
<path d="M35.7 245.7h.3zM35.7 245.7h.3z"/>
<path d="M35.7 245.7h.4zM35.7 245.7h.4z"/>
<path d="M35.7 245.7h.4zM35.7 245.7h.4zM35.7 245.7h.4zM35.7 245.7h.4zM35.7 245.7h.4zM35.7 245.7h.4z"/>
<path d="M35.7 245.7l.4 .1zM35.7 245.7l.4 .1zM35.7 245.8h.4zM35.7 245.8h.4z"/>
<path d="M35.7 245.8h.4zM35.7 245.8h.4zM35.7 245.8h.4zM35.7 245.8h.4z"/>
<path d="M35.7 245.8l.4 .1zM35.7 245.8l.4 .1zM35.7 245.9h.4zM35.7 245.9h.4z"/>
<path d="M35.7 245.9h.4zM35.7 245.9h.4z"/>
<path d="M35.7 245.9h.3zM35.7 245.9h.4z"/>
<path d="M35.7 245.9h.3zM35.7 245.9h.3z"/>
<path d="M35.7 245.9l.3 .1zM35.7 245.9l.3 .1z"/>
<path d="M35.7 246h.3zM35.7 246h.3z"/>
<path d="M35.7 246h.3zM35.7 246h.3zM35.8 246h.2zM35.8 246h.2z"/>
<path d="M35.8 246h.2zM35.8 246h.1zM35.8 246h.1zM35.8 246h.1zM35.8 246h.1zM35.8 246h.1z"/>
</g>
<g fill="none" stroke="#ff7f00" stroke-width=".21">
<path d="M153.1 159.1v3.6M58.3 173.8v2.2M90.4 169.2l2.9 1.6M27.3 218h6.6M42.8 217.7h4.2M145.7 239.7h5.4M32.1 245.8h3.7"/>
<circle cx="104.4" cy="76.6" r=".19"/>
<circle cx="120.6" cy="80" r=".19"/>
<circle cx="68" cy="134.3" r=".19"/>
<circle cx="58.3" cy="173.8" r=".19"/>
<circle cx="93.3" cy="170.8" r=".19"/>
<circle cx="153.1" cy="162.7" r=".19"/>
<circle cx="33.9" cy="218" r=".19"/>
<circle cx="42.8" cy="217.7" r=".19"/>
<circle cx="145.8" cy="239.7" r=".19"/>
<circle cx="35.9" cy="245.8" r=".19"/>
</g>
<!-- layer: Annotations_Mise en page -->
<path d="M7.9 8.2h194v280.9h-194zM52.9 8.2v15M156.9 8.2v15M7.9 23.2h194" fill="none" stroke="#000" stroke-width=".21"/>
<text font-size="5.5" x="68.9" y="36.7">REZ-DE-CHAUSSÉE</text>
<g font-size="4.1">
<text x="63.4" y="17.8">PLAN INVENTAIRE ET OCCUPATION</text>
<text x="38.7" y="120.4">1/2 niveau</text>
<text x="67.5" y="158.3">ascenseur</text>
</g>
<g font-size="3.4">
<text x="12" y="16.8">Rue de Houdain, 9</text>
<text x="12.2" y="12.5">40-HOUDAIN</text>
<text x="168" y="14.8">Mise à jour :</text>
<text x="12.1" y="21">7000 Mons</text>
<text x="174.9" y="19">2018</text>
</g>
<g font-size="2.8">
<text x="106" y="81.3">084</text>
<text x="110" y="82">083</text>
<text x="113.6" y="86.7">082</text>
<text x="113.3" y="93.4">087</text>
<text x="118.9" y="90.8">081</text>
<text x="138.6" y="100.2">075</text>
<text x="142.6" y="113.4">074</text>
<text x="91.8" y="119.8">091</text>
<text x="95.7" y="114">090</text>
<text x="74.8" y="123.9">093</text>
<text x="84.3" y="121.9">092</text>
<text x="147.5" y="125.4">071</text>
<text x="150.9" y="121.1">073</text>
<text x="53.7" y="128.1">095</text>
<text x="67.4" y="130.2">094</text>
<text x="71.4" y="130">095</text>
<text x="136" y="130.6">071.1</text>
<text x="155.4" y="128.2">072</text>
<text x="115.3" y="134">COUR</text>
<text x="167" y="135.6">AUDITOIRE 03</text>
<text x="70.7" y="142.5">096</text>
<text x="144" y="138.9">046</text>
<text x="134.3" y="153.6">AUDITOIRE 02</text>
<text x="91.8" y="161.8">034</text>
<text x="104.5" y="161.6">039</text>
<text x="126" y="161.6">040</text>
<text x="138.5" y="161.6">045</text>
<text x="74.7" y="164.2">033</text>
<text x="95.4" y="164.2">035</text>
<text x="101.6" y="167.3">036</text>
<text x="112" y="167.3">038</text>
<text x="133.2" y="167.9">041</text>
<text x="146.3" y="163.4">050</text>
<text x="149.1" y="166.4">051</text>
<text x="156.5" y="164.3">050.1</text>
<text x="161.8" y="164.8">052</text>
<text x="58.8" y="170.5">031.3</text>
<text x="136.6" y="173.8">044</text>
<text x="61.1" y="177.3">.31.2</text>
<text x="74.7" y="174.1">031</text>
<text x="108.6" y="174.4">037</text>
<text x="157.5" y="183.3">053</text>
<text x="119.5" y="191">AUDITOIRE 04</text>
<text x="130" y="187.1">042</text>
<text x="40.5" y="194.4">024</text>
<text x="48.8" y="194.7">006</text>
<text x="133.2" y="193.8">043</text>
<text x="40.9" y="206.5">023</text>
<text x="123.9" y="209.7">AUDITOIRE 05</text>
<text x="37.4" y="214.7">020</text>
<text x="41.5" y="214.3">022</text>
<text x="35" y="218.6">021</text>
<text x="46.6" y="223.8">005</text>
<text x="123.6" y="228.9">AUDITOIRE 06</text>
<text x="138.7" y="233">055</text>
<text x="122.2" y="235">059</text>
<text x="140.9" y="236.8">056</text>
<text x="118.4" y="242.4">002</text>
<text x="122.2" y="240.2">059.1</text>
<text x="134.6" y="242.7">058</text>
<text x="138" y="243.8">057</text>
<text x="118" y="248.4">003</text>
<text x="124.7" y="247.3">064</text>
<text x="128.9" y="247.2">063</text>
<text x="135.8" y="248.8">COUR</text>
<text x="144.2" y="247.6">061</text>
<text x="50.4" y="254.6">004</text>
<text x="41.1" y="259.4">AUDITOIRE 01</text>
</g>
<g font-size="2.1" fill="#ff7f00">
<text x="98" y="63.9">400028</text>
<text x="93.3" y="66.3" transform="rotate(49 93.3 66.3)">400027</text>
<text x="109" y="76">400025</text>
<text x="124.4" y="76.9">400024</text>
<text x="91.1" y="81.2">400026</text>
<text x="120.4" y="87.2">400023</text>
<text x="126" y="93.5">400022</text>
<text x="102.7" y="102.4">400029</text>
<text x="127.6" y="106.2">400018</text>
<text x="144.6" y="110.2">400021</text>
<text x="86.3" y="114.3">400030</text>
<text x="92.9" y="116.5">400031</text>
<text x="152.4" y="117.5">400020</text>
<text x="55.6" y="124.1" transform="rotate(-90 55.6 124.1)">400035</text>
<text x="59" y="121.5">400034</text>
<text x="74.9" y="121.5">400033</text>
<text x="140.7" y="128.1">400017</text>
<text x="164.2" y="130.9">400019</text>
<text x="55.4" y="135.1">400056</text>
<text x="87.7" y="135.6">400032</text>
<text x="132.9" y="134.2">400016</text>
<text x="67.5" y="148.5">400057</text>
<text x="134.9" y="146.9">400015</text>
<text x="148.9" y="158.6">400012</text>
<text x="65" y="164.8">400007</text>
<text x="109.5" y="163.2">400003</text>
<text x="134.2" y="163.8">400010</text>
<text x="40.2" y="174">400050</text>
<text x="81.3" y="169.9">400002</text>
<text x="107.9" y="170.6">400009</text>
<text x="52.4" y="178">400005</text>
<text x="64.8" y="174.1">400004</text>
<text x="81" y="176.6">400001</text>
<text x="97.8" y="174.3">400008</text>
<text x="135.3" y="178.4" transform="rotate(-91 135.3 178.4)">400011</text>
<text x="138.6" y="176.1">400036</text>
<text x="157.9" y="178.5" transform="rotate(-83 157.9 178.5)">400012</text>
<text x="166.7" y="175" transform="rotate(-83 166.7 175)">400013</text>
<text x="120.1" y="184.8">400037</text>
<text x="35.6" y="190.4" transform="rotate(-91 35.6 190.4)">400049</text>
<text x="42.5" y="190.4" transform="rotate(-91 42.5 190.4)">400048</text>
<text x="45.1" y="187.6">400006</text>
<text x="34" y="200.9">400047</text>
<text x="124.3" y="201.8">400038</text>
<text x="154.9" y="202.9">400014</text>
<text x="34" y="210.7">400046</text>
<text x="18.4" y="218.7">400044</text>
<text x="47.4" y="218.2">400045</text>
<text x="124.1" y="220.9">400041</text>
<text x="35.5" y="224.7">400043</text>
<text x="123.9" y="237.5">400040</text>
<text x="37.1" y="242.5" transform="rotate(-89 37.1 242.5)">400052</text>
<text x="44.1" y="242.7" transform="rotate(-89 44.1 242.7)">400051</text>
<text x="123.1" y="242.9">400039</text>
<text x="151.5" y="240.4">400042</text>
<text x="23.1" y="246.6">400054</text>
<text x="36.4" y="251.9">400053</text>
<text x="41.6" y="263.5">400055</text>
</g>
<g font-size="1.4">
<text x="61.7" y="109.5">dégament escaliers</text>
<text x="75.1" y="133.7">COUR</text>
<text x="83.7" y="181.1">001</text>
<text x="144.5" y="185.3">COUR</text>
<text x="82.7" y="190.1">COUR</text>
<text x="25.7" y="212.9">COUR</text>
<text x="33.5" y="220">WC</text>
<text x="24.9" y="241.8">COUR</text>
<text x="117.2" y="254.9">Concierge</text>
<text x="117.2" y="261.8">Concierge</text>
</g>
</svg>
